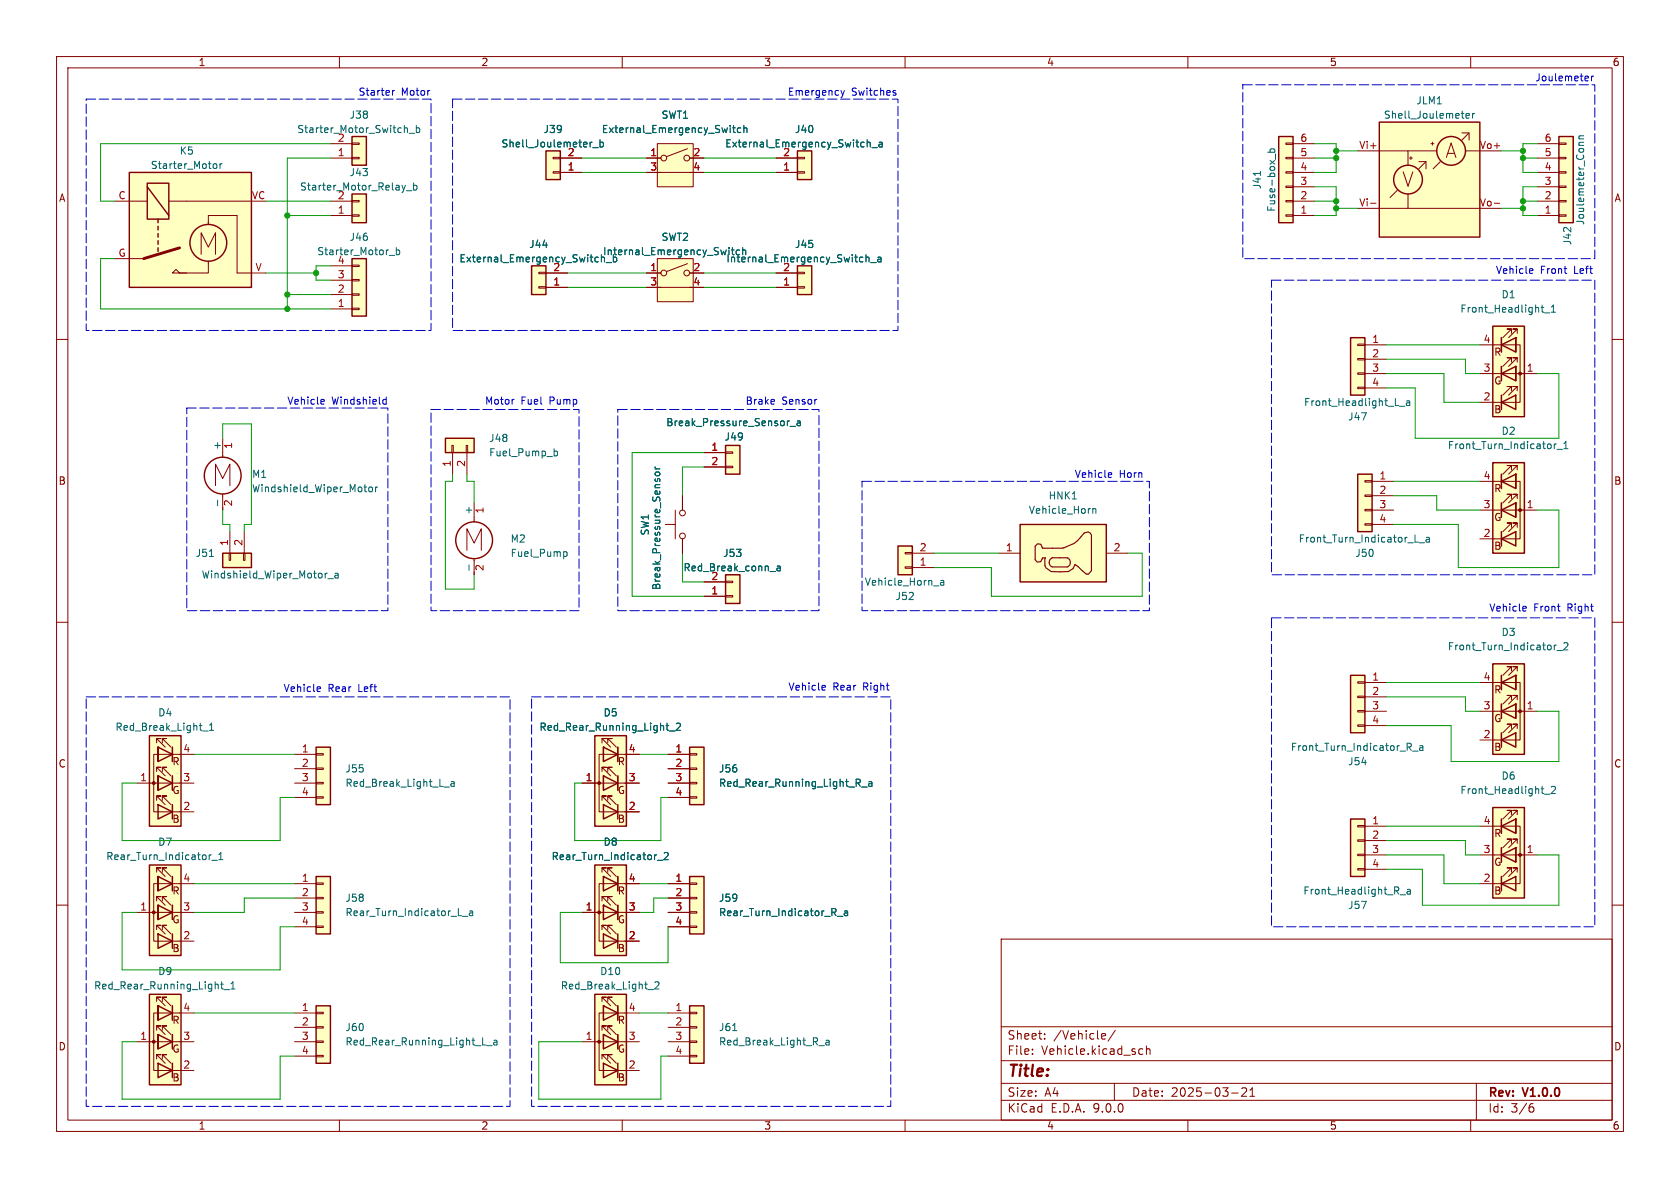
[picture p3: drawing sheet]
<svg xmlns="http://www.w3.org/2000/svg" width="297mm" height="210mm" viewBox="0 0 297 210" stroke-linecap="round" stroke-linejoin="round" font-family="sans-serif">
<g fill="none" stroke="#840000" stroke-width=".18">
<path d="M10 10h277v190h-277zM12 12h273v186h-273zM60 10v2M110 10v2M160 10v2M210 10v2M260 10v2M10 60h2M285 60h2M82.5 97.3v-3.8l1.3 2.5 1.3-2.5v3.8M83.8 88.9v3.4M83.8 98.8v2.8"/>
<path d="M10 110h2M285 110h2M10 160h2M177 166h108v32h-108zM285 160h2M60 198v2M110 198v2M160 198v2M177 194.5h108M177 191.5h108M177 187.5h108M177 181.5h108"/>
<path d="M182.5 186.3v.1M182.5 185.5v.1M184.7 183.6v.1M184.7 182.8v.1M195 182.7l.4 .1 .1 .3-.8 .1M195.4 183.6l-.4 .1M197 191.5v3M197.2 182.1l-1.3 2M201.4 186.3l.2 .1 .4-.1M202 185.5l-.4-.1-.2 .1M202.7 185.5l.2-.1 .3 .1 .1 .9M202.7 184.9v1.5"/>
<path d="M210 198v2M217.7 193.2h1.2M219.5 192.4l.6-.1 .2 .1 .1 .3-.9 1.1h.9M221 193.8h.8M221 192.7l.4-.4v1.5M260 198v2M261 191.5v6.5M270.6 195.7h.4l.2 .3-.1 .5-.5 .1M271 195.1l-.4 .1"/>
</g>
<circle cx="83.8" cy="95.5" r="3.3" fill="none" stroke="#840000" stroke-width=".25"/>
<path d="M82.9 99.8v1M99.7 97.6l.3-.1 .3 .3-.2 .5h-.4" fill="none" stroke="#006464" stroke-width=".18"/>
<path d="M141 47h2.5v5.1h-2.5z" fill="#ffffc2"/>
<path d="M141 47h2.5v5.1h-2.5z" fill="none" stroke="#840000" stroke-width=".25"/>
<path d="M137.2 50.8h3.8M137.2 48.3h3.8M141 50.7h1.2v.2h-1.2zM141 48.1h1.2v.3h-1.2z" fill="none" stroke="#840000" stroke-width=".18"/>
<path d="M153.1 45v1.3M153.1 45.6l.2-.1h.3v.8M153.9 46.4h1M155.2 45.5h.5l.1 .8M155.8 45.8h-.5l-.1 .2 .1 .3 .5-.1" fill="none" stroke="#006464" stroke-width=".18"/>
<path d="M116.2 45.7h6.4v7.6h-6.4z" fill="#ffffc2"/>
<g fill="none" stroke="#840000" stroke-width=".18">
<path d="M114.3 50.8h10.2M114.3 48.3h2.5M116.2 45.7h6.4v7.6h-6.4zM121.5 46.6l-3.6 1.4M121.9 48.3h2.6"/>
<circle cx="117.3" cy="48.3" r=".51"/>
<circle cx="121.4" cy="48.3" r=".51"/>
</g>
<path d="M129.3 44.2h.5M129.5 43.8v1M130.7 44.2h-.4l-.2 .6M131.3 44.3l.2-.1h.3v.8M131.3 43.8v1.2" fill="none" stroke="#006464" stroke-width=".18"/>
<path d="M116.2 25.4h6.4v7.6h-6.4z" fill="#ffffc2"/>
<g fill="none" stroke="#840000" stroke-width=".18">
<path d="M114.3 30.5h10.2M114.3 27.9h2.5M116.2 25.4h6.4v7.6h-6.4zM121.5 26.3l-3.6 1.4M121.9 27.9h2.6"/>
<circle cx="117.3" cy="27.9" r=".51"/>
<circle cx="121.4" cy="27.9" r=".51"/>
</g>
<path d="M129.5 22.6h.5M129.7 22.2v1.1l.3 .1M131 22.7l-.4-.1-.2 .2 .1 .6h.5M131.5 22.7l.2-.1 .3 .1v.7M131.5 22.2v1.2" fill="none" stroke="#006464" stroke-width=".18"/>
<path d="M96.5 26.7h2.6v5.1h-2.6z" fill="#ffffc2"/>
<path d="M96.5 26.7h2.6v5.1h-2.6z" fill="none" stroke="#840000" stroke-width=".25"/>
<path d="M97.8 30.4h1.3v.2h-1.3zM97.8 27.8h1.3v.3h-1.3zM99.1 30.5h3.8M99.1 27.9h3.8" fill="none" stroke="#840000" stroke-width=".18"/>
<path d="M104.8 26.1h1M106.1 24.7v1.3M106.1 25.2l.3-.1 .3 .3-.1 .5h-.5" fill="none" stroke="#006464" stroke-width=".18"/>
<path d="M141 26.7h2.5v5.1h-2.5z" fill="#ffffc2"/>
<path d="M141 26.7h2.5v5.1h-2.5z" fill="none" stroke="#840000" stroke-width=".25"/>
<path d="M137.2 30.5h3.8M137.2 27.9h3.8M141 30.4h1.2v.2h-1.2zM141 27.8h1.2v.3h-1.2z" fill="none" stroke="#840000" stroke-width=".18"/>
<path d="M153.3 24.7v1.3M153.3 25.3l.2-.2 .3 .1 .1 .8M154.2 26.1h.9M155.4 25.2h.5l.1 .8M156 25.4l-.5 .1-.1 .2 .1 .3 .5-.1" fill="none" stroke="#006464" stroke-width=".18"/>
<path d="M55.9 177.8h2.5v10.2h-2.5z" fill="#ffffc2"/>
<path d="M55.9 177.8h2.5v10.2h-2.5z" fill="none" stroke="#840000" stroke-width=".25"/>
<path d="M52.1 179.1h3.8M55.9 178.9h1.2v.3h-1.2zM52.1 181.6h3.8M52.1 184.2h3.8M52.1 186.7h3.8M55.9 181.5h1.2v.2h-1.2zM55.9 184h1.2v.3h-1.2zM55.9 186.6h1.2v.2h-1.2z" fill="none" stroke="#840000" stroke-width=".18"/>
<path d="M85.3 184.7h.6M86 184.9h1M87.3 183.9h.5l.1 .8M87.9 184.2h-.5l-.1 .2 .1 .3h.5" fill="none" stroke="#006464" stroke-width=".18"/>
<path d="M275.6 24.1h2.5v15.3h-2.5z" fill="#ffffc2"/>
<path d="M275.6 24.1h2.5v15.3h-2.5z" fill="none" stroke="#840000" stroke-width=".25"/>
<path d="M271.8 38.1h3.8M271.8 35.6h3.8M271.8 33h3.8M271.8 30.5h3.8M271.8 27.9h3.8M271.8 25.4h3.8M275.6 38h1.3v.2h-1.3zM275.6 35.4h1.3v.3h-1.3zM275.6 32.9h1.3v.2h-1.3zM275.6 30.4h1.3v.2h-1.3zM275.6 27.8h1.3v.3h-1.3zM275.6 25.3h1.3v.2h-1.3z" fill="none" stroke="#840000" stroke-width=".18"/>
<path d="M279.1 24.6h.9M280 24l-.8 .1-.1 .3 .2 .2M280 25.2h-.7l-.2 .3" fill="none" stroke="#006464" stroke-width=".18"/>
<path d="M238.8 59.7h2.5v10.2h-2.5z" fill="#ffffc2"/>
<path d="M238.8 59.7h2.5v10.2h-2.5z" fill="none" stroke="#840000" stroke-width=".25"/>
<path d="M240 60.8h1.3v.3h-1.3zM240 63.4h1.3v.2h-1.3zM240 65.9h1.3v.3h-1.3zM240 68.5h1.3v.2h-1.3zM241.3 61h3.8M241.3 63.5h3.8M241.3 66h3.8M241.3 68.6h3.8" fill="none" stroke="#840000" stroke-width=".18"/>
<path d="M247.4 71.8h1M248.7 70.9h.5v.8M249.2 71.2h-.4l-.2 .2 .2 .3 .4-.1" fill="none" stroke="#006464" stroke-width=".18"/>
<path d="M128.3 101.6h2.5v5.1h-2.5z" fill="#ffffc2"/>
<path d="M128.3 101.6h2.5v5.1h-2.5z" fill="none" stroke="#840000" stroke-width=".25"/>
<path d="M124.5 105.4h3.8M124.5 102.9h3.8M128.3 105.3h1.2v.2h-1.2zM128.3 102.7h1.2v.3h-1.2z" fill="none" stroke="#840000" stroke-width=".18"/>
<path d="M136.1 101h1M137.4 100.1h.5v.8M137.9 100.4h-.4l-.2 .2 .2 .3 .4-.1" fill="none" stroke="#006464" stroke-width=".18"/>
<path d="M128.3 78.7h2.5v5.1h-2.5z" fill="#ffffc2"/>
<path d="M128.3 78.7h2.5v5.1h-2.5z" fill="none" stroke="#840000" stroke-width=".25"/>
<g fill="none" stroke="#840000" stroke-width=".18">
<path d="M128.3 79.9h1.2v.2h-1.2zM117.6 92.7h1.8M119.4 90.2v5.1M120.6 87.6v2.6M120.6 95.3v2.5M124.5 80h3.8M124.5 82.6h3.8M128.3 82.4h1.2v.3h-1.2z"/>
<circle cx="120.7" cy="90.7" r=".51"/>
<circle cx="120.7" cy="94.7" r=".51"/>
</g>
<path d="M139.4 74.4h.2M139.7 75.4h.9M141 74.5h.4l.1 .8M141.5 74.7l-.4 .1-.2 .2 .2 .3 .4-.1M115.8 82.5l.3 .4M115.8 82.9h.9M115.9 83.6l.5-.2 .2 .2 .1 .3-.3 .2h-.3l-.3-.2z" fill="none" stroke="#006464" stroke-width=".18"/>
<path d="M26.4 130h5.6v16.1h-5.6z" fill="#ffffc2"/>
<path d="M26.4 130h5.6v16.1h-5.6zM27.9 132.1l2.6 1.3-2.6 1.2zM27.9 137.2l2.6 1.2-2.6 1.3zM30.5 132.1v2.5M30.5 137.2v2.5M27.9 142.2l2.6 1.3-2.6 1.3zM30.5 142.2v2.6" fill="none" stroke="#840000" stroke-width=".25"/>
<g fill="none" stroke="#840000" stroke-width=".18">
<path d="M24.1 138.4h10.2M27.7 131.3v-.7h.7h-.7l1.5 1.5M27.7 136.4v-.8h.7h-.7l1.5 1.6M27.9 132.1h.1M27.9 132.1v2.5zM27.9 137.2h.1M27.9 137.2v2.5zM28.7 131.3v-.7h.8h-.8l1.5 1.5M28.7 136.4v-.8h.8h-.8l1.5 1.6M30.5 132.1v2.5M30.5 137.2v2.5M34.3 133.4h-7.1v10.1h7.1"/>
<path d="M27.7 141.5v-.8h.7h-.7l1.5 1.5M28.7 141.5v-.8h.8h-.8l1.5 1.5"/>
</g>
<circle cx="27.2" cy="138.4" r=".25" fill="#840000" stroke="#840000" stroke-width=".18"/>
<path d="M35.8 129.2h1M37 129.1h.8M37 128.2l.4-.4v1.3" fill="none" stroke="#006464" stroke-width=".18"/>
<path d="M55.9 132.1h2.5v10.1h-2.5z" fill="#ffffc2"/>
<path d="M55.9 132.1h2.5v10.1h-2.5z" fill="none" stroke="#840000" stroke-width=".25"/>
<path d="M52.1 133.4h3.8M52.1 135.9h3.8M52.1 138.4h3.8M55.9 133.2h1.2v.3h-1.2zM55.9 135.8h1.2v.2h-1.2zM55.9 138.3h1.2v.3h-1.2zM52.1 141h3.8M55.9 140.8h1.2v.3h-1.2z" fill="none" stroke="#840000" stroke-width=".18"/>
<path d="M78.5 139.1h1M79.8 138.2h.4l.1 .8M80.3 138.5h-.4l-.2 .2 .2 .3 .4-.1" fill="none" stroke="#006464" stroke-width=".18"/>
<path d="M26.4 175.8h5.6v16h-5.6z" fill="#ffffc2"/>
<g fill="none" stroke="#840000" stroke-width=".25">
<path d="M26.4 175.8h5.6v16h-5.6zM27.9 177.8l2.6 1.3-2.6 1.2zM30.5 177.8v2.5M27.9 182.9l2.6 1.3-2.6 1.2zM27.9 188l2.6 1.2-2.6 1.3zM30.5 182.9v2.5M30.5 188v2.5"/>
<circle cx="39.4" cy="84.1" r="3.3"/>
</g>
<g fill="none" stroke="#840000" stroke-width=".18">
<path d="M39.4 77.5v3.3M38.1 85.9v-3.9l1.3 2.6 1.2-2.6v3.9M39.4 87.3v2.9M27.7 177v-.7h.7h-.7l1.5 1.5M27.9 177.8h.1M27.9 177.8v2.5zM28.7 177v-.7h.8h-.8l1.5 1.5M30.5 177.8v2.5M34.3 179.1h-7.1v10.1h7.1M24.1 184.2h10.2M27.7 182.1v-.7h.7h-.7l1.5 1.5M27.7 187.2v-.8h.7h-.7l1.5 1.6"/>
<path d="M27.9 182.9h.1M27.9 182.9v2.5zM28.7 182.1v-.7h.8h-.8l1.5 1.5M28.7 187.2v-.8h.8h-.8l1.5 1.6M30.5 182.9v2.5"/>
</g>
<circle cx="27.2" cy="184.1" r=".25" fill="#840000" stroke="#840000" stroke-width=".18"/>
<path d="M38.5 88.4v1M65.3 86.2l.3-.1 .2 .2v.4l-.2 .2h-.3l-.1-.2zM66.4 86.1v.8M66.8 86.1l-.4 .2M39 174h.5M39.2 174.6l.3 .2M39.6 174.9h1M40.8 174.8h.7M40.8 173.9l.4-.3v1.2" fill="none" stroke="#006464" stroke-width=".18"/>
<path d="M62.2 45.7h2.6v10.2h-2.6z" fill="#ffffc2"/>
<path d="M62.2 45.7h2.6v10.2h-2.6z" fill="none" stroke="#840000" stroke-width=".25"/>
<path d="M58.4 54.6h3.8M58.4 52.1h3.8M58.4 49.5h3.8M58.4 47h3.8M62.2 54.5h1.3v.2h-1.3zM62.2 51.9h1.3v.3h-1.3zM62.2 49.4h1.3v.3h-1.3zM62.2 46.9h1.3v.2h-1.3z" fill="none" stroke="#840000" stroke-width=".18"/>
<path d="M68.8 45.2h1M70.1 43.8v1.2M70.1 44.2h.3l.3 .2-.2 .6h-.4" fill="none" stroke="#006464" stroke-width=".18"/>
<path d="M105.2 130h5.5v16.1h-5.5z" fill="#ffffc2"/>
<path d="M105.2 130h5.5v16.1h-5.5zM106.7 132.1l2.5 1.3-2.5 1.2zM106.7 137.2l2.5 1.2-2.5 1.3zM109.2 132.1v2.5M109.2 137.2v2.5M106.7 142.2l2.5 1.3-2.5 1.3zM109.2 142.2v2.6" fill="none" stroke="#840000" stroke-width=".25"/>
<g fill="none" stroke="#840000" stroke-width=".18">
<path d="M102.9 138.4h10.1M106.4 131.3v-.7h.8h-.8l1.5 1.5M106.4 136.4v-.8h.8h-.8l1.5 1.6M106.7 132.1h.1M106.7 132.1v2.5zM106.7 137.2h.1M106.7 137.2v2.5zM107.4 131.3v-.7h.8h-.8l1.6 1.5M107.4 136.4v-.8h.8h-.8l1.6 1.6M109.2 132.1v2.5M109.2 137.2v2.5M113 133.4h-7.1v10.1h7.1"/>
<path d="M106.4 141.5v-.8h.8h-.8l1.5 1.5M107.4 141.5v-.8h.8h-.8l1.6 1.5"/>
</g>
<circle cx="105.9" cy="138.4" r=".25" fill="#840000" stroke="#840000" stroke-width=".18"/>
<path d="M117.7 128.3h.5M118.1 129.1h.1M118.4 129.2h.9M119.6 128l.4-.2 .3 .4-.8 .9h.8" fill="none" stroke="#006464" stroke-width=".18"/>
<path d="M105.2 152.9h5.5v16h-5.5z" fill="#ffffc2"/>
<path d="M105.2 152.9h5.5v16h-5.5zM106.7 154.9l2.5 1.3-2.5 1.3zM109.2 154.9v2.6M106.7 160l2.5 1.3-2.5 1.3zM106.7 165.1l2.5 1.3-2.5 1.2zM109.2 160v2.6M109.2 165.1v2.5" fill="none" stroke="#840000" stroke-width=".25"/>
<g fill="none" stroke="#840000" stroke-width=".18">
<path d="M106.4 154.2v-.8h.8h-.8l1.5 1.5M106.4 159.3v-.8h.8h-.8l1.5 1.5M106.7 154.9h.1M106.7 154.9v2.6zM107.4 154.2v-.8h.8h-.8l1.6 1.5M107.4 159.3v-.8h.8h-.8l1.6 1.5M109.2 154.9v2.6M113 156.2h-7.1v10.2h7.1M102.9 161.3h10.1M106.4 164.3v-.7h.8h-.8l1.5 1.5M106.7 160h.1M106.7 160v2.6z"/>
<path d="M107.4 164.3v-.7h.8h-.8l1.6 1.5M109.2 160v2.6"/>
</g>
<circle cx="105.9" cy="161.3" r=".25" fill="#840000" stroke="#840000" stroke-width=".18"/>
<path d="M116.2 152.1h1M117.4 150.8l.5-.1 .2 .4-.7 .9h.7" fill="none" stroke="#006464" stroke-width=".18"/>
<path d="M22.9 30.5h21.5v20.3h-21.5z" fill="#ffffc2"/>
<path d="M20.3 35.6h5.7M29.8 35.6h14.6M36.8 39.7v-1.6h5.1v10.2h5.1M20.3 45.7h5.1M35.6 45v-3.9l1.2 2.6 1.3-2.6v3.9M36.8 46.2v2.1h-5.1l-.6-.7-.6 .7h2.5" fill="none" stroke="#840000" stroke-width=".18"/>
<g fill="none" stroke="#840000" stroke-width=".25">
<path d="M22.9 30.5h21.5v20.3h-21.5zM26 32.4h3.8v6.3h-3.8zM26 33l3.8 5.1M27.9 38.7v.7M27.9 40v.6M27.9 41.3v.6M27.9 42.5v.7M27.9 43.8v.7"/>
<circle cx="36.8" cy="42.9" r="3.3"/>
</g>
<path d="M31.7 43.8l-6.3 1.9" fill="none" stroke="#840000" stroke-width=".51"/>
<path d="M37.9 28.9l.3 .1 .1 .2v.5l-.4 .1M38.9 28.9v.9M39.2 28.9l-.3 .3" fill="none" stroke="#006464" stroke-width=".18"/>
<path d="M240 83.8h2.6v10.2h-2.6z" fill="#ffffc2"/>
<path d="M240 83.8h2.6v10.2h-2.6z" fill="none" stroke="#840000" stroke-width=".25"/>
<path d="M241.3 85h1.3v.2h-1.3zM241.3 87.5h1.3v.3h-1.3zM241.3 90h1.3v.3h-1.3zM241.3 92.6h1.3v.2h-1.3zM242.6 85.1h3.8M242.6 87.6h3.8M242.6 90.2h3.8M242.6 92.7h3.8" fill="none" stroke="#840000" stroke-width=".18"/>
<path d="M250.2 95.8h.6M250.9 96h1M252.2 95h.4l.1 .8M252.7 95.3h-.4l-.2 .2 .2 .3h.4" fill="none" stroke="#006464" stroke-width=".18"/>
<path d="M121.9 132.1h2.6v10.1h-2.6z" fill="#ffffc2"/>
<path d="M121.9 132.1h2.6v10.1h-2.6z" fill="none" stroke="#840000" stroke-width=".25"/>
<path d="M118.1 133.4h3.8M118.1 135.9h3.8M118.1 138.4h3.8M121.9 133.2h1.3v.3h-1.3zM121.9 135.8h1.3v.2h-1.3zM121.9 138.3h1.3v.3h-1.3zM118.1 141h3.8M121.9 140.8h1.3v.3h-1.3z" fill="none" stroke="#840000" stroke-width=".18"/>
<path d="M152.3 139.1h1M153.6 138.2h.5v.8M154.1 138.5h-.4l-.2 .2 .2 .3 .4-.1" fill="none" stroke="#006464" stroke-width=".18"/>
<path d="M121.9 177.8h2.6v10.2h-2.6z" fill="#ffffc2"/>
<path d="M121.9 177.8h2.6v10.2h-2.6z" fill="none" stroke="#840000" stroke-width=".25"/>
<path d="M118.1 179.1h3.8M121.9 178.9h1.3v.3h-1.3zM118.1 181.6h3.8M118.1 184.2h3.8M118.1 186.7h3.8M121.9 181.5h1.3v.2h-1.3zM121.9 184h1.3v.3h-1.3zM121.9 186.6h1.3v.2h-1.3z" fill="none" stroke="#840000" stroke-width=".18"/>
<path d="M129.5 182.2h.8M144.8 184.9h.9M146 183.9h.5l.1 .8M146.6 184.2h-.4l-.2 .2 .2 .3h.4" fill="none" stroke="#006464" stroke-width=".18"/>
<path d="M121.9 154.9h2.6v10.2h-2.6z" fill="#ffffc2"/>
<path d="M121.9 154.9h2.6v10.2h-2.6z" fill="none" stroke="#840000" stroke-width=".25"/>
<path d="M118.1 156.2h3.8M118.1 158.8h3.8M121.9 156.1h1.3v.2h-1.3zM121.9 158.6h1.3v.3h-1.3zM118.1 161.3h3.8M118.1 163.8h3.8M121.9 161.2h1.3v.2h-1.3zM121.9 163.7h1.3v.3h-1.3z" fill="none" stroke="#840000" stroke-width=".18"/>
<path d="M148 162h1M149.3 161.1h.5v.8M149.8 161.3l-.4 .1-.2 .2 .2 .3 .4-.1" fill="none" stroke="#006464" stroke-width=".18"/>
<path d="M263.9 81.8h5.6v16h-5.6z" fill="#ffffc2"/>
<path d="M263.9 81.8h5.6v16h-5.6zM265.4 85.1l2.6-1.3v2.6zM265.4 90.2l2.6-1.3v2.5zM265.4 95.3l2.6-1.3v2.5zM265.4 83.8v2.6M265.4 88.9v2.5M265.4 94v2.5" fill="none" stroke="#840000" stroke-width=".25"/>
<g fill="none" stroke="#840000" stroke-width=".18">
<path d="M261.6 85.1h7.1v10.2h-7.1M261.6 90.2h10.2M265.4 83.8v2.6M265.4 88.9v2.5M267.2 83.1v-.8h-.8h.8l-1.5 1.5M267.2 88.1v-.7h-.8h.8l-1.5 1.5M267.2 93.2v-.7h-.8h.8l-1.5 1.5M268 83.8h.1M268 83.8v2.6zM268 88.9h.1M268 88.9v2.5zM268.2 83.1v-.8h-.7h.7l-1.5 1.5"/>
<path d="M268.2 88.1v-.7h-.7h.7l-1.5 1.5M268.2 93.2v-.7h-.7h.7l-1.5 1.5"/>
</g>
<circle cx="268.7" cy="90.2" r=".25" fill="#840000" stroke="#840000" stroke-width=".18"/>
<path d="M274.8 78.5v.8M275.1 78.5l-.3 .2M275.3 79.4h.9M276.5 79.3h.7M276.5 78.4l.3-.4v1.3" fill="none" stroke="#006464" stroke-width=".18"/>
<path d="M105.2 175.8h5.5v16h-5.5z" fill="#ffffc2"/>
<path d="M105.2 175.8h5.5v16h-5.5zM106.7 177.8l2.5 1.3-2.5 1.2zM109.2 177.8v2.5M106.7 182.9l2.5 1.3-2.5 1.2zM106.7 188l2.5 1.2-2.5 1.3zM109.2 182.9v2.5M109.2 188v2.5" fill="none" stroke="#840000" stroke-width=".25"/>
<g fill="none" stroke="#840000" stroke-width=".18">
<path d="M106.4 177v-.7h.8h-.8l1.5 1.5M106.7 177.8h.1M106.7 177.8v2.5zM107.4 177v-.7h.8h-.8l1.6 1.5M109.2 177.8v2.5M113 179.1h-7.1v10.1h7.1M102.9 184.2h10.1M106.4 182.1v-.7h.8h-.8l1.5 1.5M106.4 187.2v-.8h.8h-.8l1.5 1.6M106.7 182.9h.1M106.7 182.9v2.5zM107.4 182.1v-.7h.8h-.8l1.6 1.5"/>
<path d="M107.4 187.2v-.8h.8h-.8l1.6 1.6M109.2 182.9v2.5"/>
</g>
<circle cx="105.9" cy="184.1" r=".25" fill="#840000" stroke="#840000" stroke-width=".18"/>
<path d="M114.6 174.9h.9M115.8 173.7l.5-.1 .2 .3-.8 .9h.8" fill="none" stroke="#006464" stroke-width=".18"/>
<path d="M263.9 57.7h5.6v16h-5.6z" fill="#ffffc2"/>
<path d="M263.9 57.7h5.6v16h-5.6zM265.4 59.7v2.5M265.4 61l2.6-1.3v2.5zM265.4 66l2.6-1.2v2.5zM265.4 71.1l2.6-1.2v2.5zM265.4 64.8v2.5M265.4 69.9v2.5" fill="none" stroke="#840000" stroke-width=".25"/>
<g fill="none" stroke="#840000" stroke-width=".18">
<path d="M265.4 59.7v2.5M267.2 58.9v-.7h-.8h.8l-1.5 1.5M268 59.7h.1M268 59.7v2.5zM268.2 58.9v-.7h-.7h.7l-1.5 1.5M261.6 61h7.1v10.1h-7.1M261.6 66h10.2M265.4 64.8v2.5M267.2 64v-.8h-.8h.8l-1.5 1.6M267.2 69.1v-.8h-.8h.8l-1.5 1.6M268 64.8h.1M268 64.8v2.5z"/>
<path d="M268.2 64v-.8h-.7h.7l-1.5 1.6M268.2 69.1v-.8h-.7h.7l-1.5 1.6"/>
</g>
<circle cx="268.7" cy="66" r=".25" fill="#840000" stroke="#840000" stroke-width=".18"/>
<path d="M272.4 54.3h.5M272.8 55.2h.1M273 55.3h1M274.3 55.2h.7M274.3 54.3l.3-.4v1.3" fill="none" stroke="#006464" stroke-width=".18"/>
<path d="M78.7 77.5h5.1v2.5h-5.1z" fill="#ffffc2"/>
<path d="M78.7 77.5h5.1v2.5h-5.1z" fill="none" stroke="#840000" stroke-width=".25"/>
<path d="M79.9 78.7h.2v1.3h-.2zM82.4 78.7h.3v1.3h-.3zM80 80v3.8M82.5 80v3.8" fill="none" stroke="#840000" stroke-width=".18"/>
<path d="M98 79.3v1.3M98 79.8l.3-.1 .3 .3-.2 .5h-.4" fill="none" stroke="#006464" stroke-width=".18"/>
<path d="M62.2 24.1h2.6v5.1h-2.6z" fill="#ffffc2"/>
<path d="M62.2 24.1h2.6v5.1h-2.6z" fill="none" stroke="#840000" stroke-width=".25"/>
<path d="M58.4 27.9h3.8M58.4 25.4h3.8M62.2 27.8h1.3v.3h-1.3zM62.2 25.3h1.3v.2h-1.3z" fill="none" stroke="#840000" stroke-width=".18"/>
<path d="M72 22.7v.7M72.3 23.6h1M73.6 22.2v1.2M73.6 22.7l.4-.1 .2 .2-.1 .6h-.5" fill="none" stroke="#006464" stroke-width=".18"/>
<path d="M39.4 97.8h5v2.5h-5z" fill="#ffffc2"/>
<path d="M39.4 97.8h5v2.5h-5z" fill="none" stroke="#840000" stroke-width=".25"/>
<path d="M40.5 97.8h.3v1.3h-.3zM40.6 94v3.8M43.1 97.8h.2v1.3h-.2zM43.2 94v3.8" fill="none" stroke="#840000" stroke-width=".18"/>
<path d="M37 98.4h.7M57.7 101.3h.1M58 102.3h.9M59.2 101.4h.5l.1 .8M59.8 101.6l-.4 .1-.2 .2 .2 .3 .4-.1" fill="none" stroke="#006464" stroke-width=".18"/>
<path d="M55.9 154.9h2.5v10.2h-2.5z" fill="#ffffc2"/>
<path d="M55.9 154.9h2.5v10.2h-2.5z" fill="none" stroke="#840000" stroke-width=".25"/>
<path d="M52.1 156.2h3.8M52.1 158.8h3.8M55.9 156.1h1.2v.2h-1.2zM55.9 158.6h1.2v.3h-1.2zM52.1 161.3h3.8M52.1 163.8h3.8M55.9 161.2h1.2v.2h-1.2zM55.9 163.7h1.2v.3h-1.2z" fill="none" stroke="#840000" stroke-width=".18"/>
<path d="M81.8 162h.9M83 161.1h.5l.1 .8M83.6 161.3l-.5 .1-.1 .2 .1 .3 .5-.1" fill="none" stroke="#006464" stroke-width=".18"/>
<path d="M26.4 152.9h5.6v16h-5.6z" fill="#ffffc2"/>
<path d="M26.4 152.9h5.6v16h-5.6zM27.9 154.9l2.6 1.3-2.6 1.3zM30.5 154.9v2.6M27.9 160l2.6 1.3-2.6 1.3zM27.9 165.1l2.6 1.3-2.6 1.2zM30.5 160v2.6M30.5 165.1v2.5" fill="none" stroke="#840000" stroke-width=".25"/>
<g fill="none" stroke="#840000" stroke-width=".18">
<path d="M27.7 154.2v-.8h.7h-.7l1.5 1.5M27.7 159.3v-.8h.7h-.7l1.5 1.5M27.9 154.9h.1M27.9 154.9v2.6zM28.7 154.2v-.8h.8h-.8l1.5 1.5M28.7 159.3v-.8h.8h-.8l1.5 1.5M30.5 154.9v2.6M34.3 156.2h-7.1v10.2h7.1M24.1 161.3h10.2M27.7 164.3v-.7h.7h-.7l1.5 1.5M27.9 160h.1M27.9 160v2.6z"/>
<path d="M28.7 164.3v-.7h.8h-.8l1.5 1.5M30.5 160v2.6"/>
</g>
<circle cx="27.2" cy="161.3" r=".25" fill="#840000" stroke="#840000" stroke-width=".18"/>
<path d="M37.3 151.1l-.2 .1M37.5 152.1h.9M38.7 152h.7M38.7 151.1l.3-.4v1.3" fill="none" stroke="#006464" stroke-width=".18"/>
<path d="M62.2 34.3h2.6v5.1h-2.6z" fill="#ffffc2"/>
<path d="M62.2 34.3h2.6v5.1h-2.6z" fill="none" stroke="#840000" stroke-width=".25"/>
<path d="M58.4 38.1h3.8M58.4 35.6h3.8M62.2 38h1.3v.2h-1.3zM62.2 35.4h1.3v.3h-1.3z" fill="none" stroke="#840000" stroke-width=".18"/>
<path d="M71.8 33.7h1M73.1 32.3v1.3M73.1 32.8h.4l.2 .2-.1 .5h-.5" fill="none" stroke="#006464" stroke-width=".18"/>
<path d="M180.3 92.7h15.3v10.2h-15.3z" fill="#ffffc2"/>
<path d="M183.4 96.1l.6 .1 .4 .7h3.4a5.8 5.8 0 0 0 3.9-2.7l.7-.2 .3 .2 .3 .4v6.3l-.5 .5-.5 .1-1.9-1.7-.4 .7-.8 .5h-3.1l-.9-.6a1.87 1.87 0 0 1-.1-1.8h-.5l-.3 .7-.6 .1-.4-.5v-2.3zM185.6 99l.4-.4h2.7a.87 .87 0 0 1 .5 .8 .87 .87 0 0 1-.5 .8h-2.7a.87 .87 0 0 1-.4-1.2z" fill="none" stroke="#840000" stroke-width=".2"/>
<path d="M180.3 92.7h15.3v10.2h-15.3z" fill="none" stroke="#840000" stroke-width=".25"/>
<path d="M176.5 97.8h3.8M195.6 97.8h3.8" fill="none" stroke="#840000" stroke-width=".18"/>
<path d="M189.6 88.2h.7M193.2 89.9v.8M193.2 90l.2-.1 .3 .1v.7" fill="none" stroke="#006464" stroke-width=".18"/>
<path d="M94 47h2.5v5.1h-2.5z" fill="#ffffc2"/>
<path d="M94 47h2.5v5.1h-2.5z" fill="none" stroke="#840000" stroke-width=".25"/>
<path d="M95.2 50.7h1.3v.2h-1.3zM95.2 48.1h1.3v.3h-1.3zM96.5 50.8h3.8M96.5 48.3h3.8" fill="none" stroke="#840000" stroke-width=".18"/>
<path d="M107.2 46.4h.9" fill="none" stroke="#006464" stroke-width=".18"/>
<path d="M158.7 96.5h2.6v5.1h-2.6z" fill="#ffffc2"/>
<path d="M158.7 96.5h2.6v5.1h-2.6z" fill="none" stroke="#840000" stroke-width=".25"/>
<path d="M160 97.7h1.3v.2h-1.3zM161.3 97.8h3.8M160 100.2h1.3v.3h-1.3zM161.3 100.3h3.8" fill="none" stroke="#840000" stroke-width=".18"/>
<path d="M165 103.6h1M166.3 102.7h.5l.1 .7M166.9 102.9l-.5 .1-.2 .1 .2 .3h.5" fill="none" stroke="#006464" stroke-width=".18"/>
<path d="M243.8 21.6h17.8v20.3h-17.8z" fill="#ffffc2"/>
<g fill="none" stroke="#840000" stroke-width=".18">
<path d="M240 26.7h8.9v2.5M247 33.7l-1.3 1.2M248.9 34.3v2.5h-8.9M248.9 26.7h5.1M248.9 36.8h16.5M249.2 27.9h.5M249.4 27.7v.5M250.8 28.6h1.3v1.2M252.1 28.6l-1.3 1.2M253 25.4h.5M253.2 25.1v.6M254.6 28.6l-1.2 1.2"/>
<path d="M258.4 23.5h1.3v1.3M259.1 26.7h6.3M259.7 23.5l-1.3 1.3"/>
</g>
<g fill="none" stroke="#840000" stroke-width=".25">
<path d="M243.8 21.6h17.8v20.3h-17.8z"/>
<circle cx="248.9" cy="31.7" r="2.54"/>
<circle cx="256.5" cy="26.7" r="2.54"/>
</g>
<path d="M242.3 35.9h1M264.2 35.9h.9" fill="none" stroke="#a90000" stroke-width=".18"/>
<path d="M259.2 20.5l.6-.1-.1-.3h-.3l-.2 .1v.6h.5M260.3 20.1v.8M260.7 20.1l-.4 .2" fill="none" stroke="#006464" stroke-width=".18"/>
<path d="M226.1 24.1h2.5v15.3h-2.5z" fill="#ffffc2"/>
<path d="M226.1 24.1h2.5v15.3h-2.5z" fill="none" stroke="#840000" stroke-width=".25"/>
<path d="M227.3 38h1.3v.2h-1.3zM227.3 35.4h1.3v.3h-1.3zM227.3 32.9h1.3v.2h-1.3zM227.3 30.4h1.3v.2h-1.3zM227.3 27.8h1.3v.3h-1.3zM227.3 25.3h1.3v.2h-1.3zM228.6 38.1h3.8M228.6 35.6h3.8M228.6 33h3.8M228.6 30.5h3.8M228.6 27.9h3.8M228.6 25.4h3.8" fill="none" stroke="#840000" stroke-width=".18"/>
<path d="M222.8 30.3v.7M224.1 26.9h1.3M224.6 26.9l-.1-.4 .3-.2 .5 .1v.5M225.5 27.2v1" fill="none" stroke="#006464" stroke-width=".18"/>
<path d="M263.9 117.3h5.6v16.1h-5.6z" fill="#ffffc2"/>
<path d="M263.9 117.3h5.6v16.1h-5.6zM265.4 119.4v2.5M265.4 120.7l2.6-1.3v2.5zM265.4 125.7l2.6-1.2v2.5zM265.4 130.8l2.6-1.3v2.6zM265.4 124.5v2.5M265.4 129.5v2.6" fill="none" stroke="#840000" stroke-width=".25"/>
<g fill="none" stroke="#840000" stroke-width=".18">
<path d="M265.4 119.4v2.5M267.2 118.6v-.7h-.8h.8l-1.5 1.5M268 119.4h.1M268 119.4v2.5zM268.2 118.6v-.7h-.7h.7l-1.5 1.5M261.6 120.7h7.1v10.1h-7.1M261.6 125.7h10.2M265.4 124.5v2.5M267.2 123.7v-.8h-.8h.8l-1.5 1.6M267.2 128.8v-.8h-.8h.8l-1.5 1.5M268 124.5h.1M268 124.5v2.5z"/>
<path d="M268.2 123.7v-.8h-.7h.7l-1.5 1.6M268.2 128.8v-.8h-.7h.7l-1.5 1.5"/>
</g>
<circle cx="268.7" cy="125.7" r=".25" fill="#840000" stroke="#840000" stroke-width=".18"/>
<path d="M275.1 114l-.3 .2M275.3 115h.9M276.5 113.7l.5-.1 .2 .4-.8 .9h.8" fill="none" stroke="#006464" stroke-width=".18"/>
<path d="M263.9 142.7h5.6v16.1h-5.6z" fill="#ffffc2"/>
<path d="M263.9 142.7h5.6v16.1h-5.6zM265.4 146.1l2.6-1.3v2.5zM265.4 151.1l2.6-1.2v2.5zM265.4 156.2l2.6-1.3v2.6zM265.4 144.8v2.5M265.4 149.9v2.5M265.4 154.9v2.6" fill="none" stroke="#840000" stroke-width=".25"/>
<g fill="none" stroke="#840000" stroke-width=".18">
<path d="M261.6 146.1h7.1v10.1h-7.1M261.6 151.1h10.2M265.4 144.8v2.5M265.4 149.9v2.5M267.2 144v-.7h-.8h.8l-1.5 1.5M267.2 149.1v-.8h-.8h.8l-1.5 1.6M267.2 154.2v-.8h-.8h.8l-1.5 1.5M268 144.8h.1M268 144.8v2.5zM268 149.9h.1M268 149.9v2.5zM268.2 144v-.7h-.7h.7l-1.5 1.5"/>
<path d="M268.2 149.1v-.8h-.7h.7l-1.5 1.6M268.2 154.2v-.8h-.7h.7l-1.5 1.5"/>
</g>
<circle cx="268.7" cy="151.1" r=".25" fill="#840000" stroke="#840000" stroke-width=".18"/>
<path d="M274.3 139.1l.4-.1 .3 .4-.8 .9h.8M273 140.4h1" fill="none" stroke="#006464" stroke-width=".18"/>
<path d="M238.8 119.4h2.5v10.1h-2.5z" fill="#ffffc2"/>
<path d="M238.8 119.4h2.5v10.1h-2.5z" fill="none" stroke="#840000" stroke-width=".25"/>
<path d="M240 120.5h1.3v.3h-1.3zM240 123.1h1.3v.2h-1.3zM240 125.6h1.3v.3h-1.3zM240 128.1h1.3v.3h-1.3zM241.3 120.7h3.8M241.3 123.2h3.8M241.3 125.7h3.8M241.3 128.3h3.8" fill="none" stroke="#840000" stroke-width=".18"/>
<path d="M249.1 132.1l.4 .6M249.4 131.5l.1 .1-.1 .4M249.7 132.8h1M251 131.9h.5l.1 .8M251.6 132.1l-.5 .1-.2 .2 .2 .3 .5-.1" fill="none" stroke="#006464" stroke-width=".18"/>
<path d="M238.8 144.8h2.5v10.1h-2.5z" fill="#ffffc2"/>
<path d="M238.8 144.8h2.5v10.1h-2.5z" fill="none" stroke="#840000" stroke-width=".25"/>
<g fill="none" stroke="#840000" stroke-width=".18">
<path d="M99.1 27.9h3.8M99.1 30.5h3.8M114.3 27.9h2.5M114.3 30.5h2.5M121.9 27.9h2.6M121.9 30.5h2.6M137.2 27.9h3.8M137.2 30.5h3.8M96.5 50.8h3.8M96.5 48.3h3.8M114.3 50.8h2.5M114.3 48.3h2.5"/>
<path d="M121.9 50.8h2.6M121.9 48.3h2.6M137.2 50.8h3.8M137.2 48.3h3.8M120.6 87.6v2.6M120.6 95.3v2.5M124.5 80h3.8M124.5 82.6h3.8M124.5 105.4h3.8M124.5 102.9h3.8M102.9 138.4h2.5M110.5 133.4h2.5"/>
<path d="M110.5 138.4h2.5M118.1 133.4h3.8M118.1 138.4h3.8M118.1 135.9h3.8M110.5 143.5h2.5M110.5 156.2h2.5M118.1 156.2h3.8M118.1 141h3.8M118.1 158.8h3.8M240 145.9h1.3v.3h-1.3zM240 148.5h1.3v.2h-1.3zM240 151h1.3v.3h-1.3z"/>
<path d="M240 153.5h1.3v.3h-1.3zM241.3 146.1h3.8M241.3 148.6h3.8M241.3 151.1h3.8M241.3 153.7h3.8M102.9 161.3h2.5M110.5 161.3h2.5M110.5 166.4h2.5M118.1 161.3h3.8M118.1 163.8h3.8"/>
</g>
<g fill="none" stroke="#006464" stroke-width=".18">
<path d="M104.8 26.1h1M106.1 24.7v1.3M106.1 25.2l.3-.1 .3 .3-.1 .5h-.5M129.5 22.6h.5M129.7 22.2v1.1l.3 .1M131 22.7l-.4-.1-.2 .2 .1 .6h.5M131.5 22.7l.2-.1 .3 .1v.7M131.5 22.2v1.2M153.3 25.3l.2-.2 .3 .1 .1 .8M153.3 24.7v1.3M154.2 26.1h.9M155.4 25.2h.5l.1 .8"/>
<path d="M156 25.4l-.5 .1-.1 .2 .1 .3 .5-.1M107.2 46.4h.9M129.3 44.2h.5M129.5 43.8v1M130.7 44.2h-.4l-.2 .6M131.3 44.3l.2-.1h.3v.8M131.3 43.8v1.2M153.1 45v1.3M153.1 45.6l.2-.1h.3v.8M153.9 46.4h1M155.2 45.5h.5l.1 .8M155.8 45.8h-.5l-.1 .2 .1 .3 .5-.1"/>
<path d="M139.4 74.4h.2M139.7 75.4h.9M141 74.5h.4l.1 .8M141.5 74.7l-.4 .1-.2 .2 .2 .3 .4-.1M115.8 82.5l.3 .4M115.8 82.9h.9M115.9 83.6l.5-.2 .2 .2 .1 .3-.3 .2h-.3l-.3-.2zM136.1 101h1M137.4 100.1h.5v.8M137.9 100.4h-.4l-.2 .2 .2 .3 .4-.1M117.7 128.3h.5M118.1 129.1h.1"/>
<path d="M118.4 129.2h.9M119.6 128l.4-.2 .3 .4-.8 .9h.8M152.3 139.1h1M153.6 138.2h.5v.8M154.1 138.5h-.4l-.2 .2 .2 .3 .4-.1M116.2 152.1h1M117.4 150.8l.5-.1 .2 .4-.7 .9h.7M247.5 158.2h1M248.8 157.3h.5v.8M249.3 157.5l-.4 .1-.2 .2 .2 .3 .4-.1M148 162h1M149.3 161.1h.5v.8"/>
<path d="M149.8 161.3l-.4 .1-.2 .2 .2 .3 .4-.1"/>
</g>
<g fill="none" stroke="#009600" stroke-width=".18">
<path d="M47 35.6h11.4M50.8 38.1h7.6M58.4 27.9h-7.6v26.7M58.4 25.4h-40.6v10.2h2.5M102.9 27.9h11.4M102.9 30.5h11.4M124.5 27.9h12.7M124.5 30.5h12.7M232.4 27.9h3.8M232.4 25.4h3.8v5.1h-3.8M232.4 35.6h3.8M232.4 33h3.8v5.1h-3.8"/>
<path d="M236.2 36.8h3.8M236.2 26.7h3.8M265.4 36.8h3.8M265.4 26.7h3.8M269.2 27.9h2.6M269.2 35.6h2.6M271.8 25.4h-2.6v5.1h2.6M271.8 33h-2.6v5.1h2.6M20.3 45.7h-2.5v8.9h40.6M47 48.3h8.9M50.8 52.1h7.6M58.4 47h-2.5v2.5h2.5"/>
<path d="M100.3 48.3h14M100.3 50.8h14M124.5 48.3h12.7M124.5 50.8h12.7M39.4 77.5v-2.6h5v17.8h-1.2v1.3M245.1 61h16.5M245.1 63.5h14v2.5h2.5M245.1 66h10.2v5.1h6.3M271.8 66h3.8v11.5h-25.4v-8.9h-5.1M39.4 90.2v2.5h1.2v1.3M80 83.8v1.3h-1.3v19h5.1v-2.5M82.5 83.8v1.3h1.3v3.8"/>
<path d="M120.6 97.8v5.1h3.9M124.5 80h-12.7v25.4h12.7M124.5 82.6h-3.9v5M165.1 97.8h11.4M199.4 97.8h2.5v7.6h-26.6v-5.1h-10.2M246.4 85.1h15.2M246.4 87.6h7.6v2.6h7.6M271.8 90.2h3.8v10.1h-17.8v-7.6h-11.4M24.1 138.4h-2.5v10.2h27.9v-7.6h2.6M34.3 133.4h17.8M102.9 138.4h-1.3v10.2h15.2v-7.6h1.3M113 133.4h5.1"/>
<path d="M245.1 123.2h14v2.5h2.5M245.1 120.7h16.5M271.8 125.7h3.8v8.9h-19.1v-6.3h-11.4M34.3 156.2h17.8M52.1 158.8h-8.9v2.5h-8.9M113 156.2h5.1M118.1 158.8h-2.5v2.5h-2.6M245.1 148.6h14v2.5h2.5M245.1 151.1h10.2v5.1h6.3M245.1 146.1h16.5M271.8 151.1h3.8v8.9h-24.1v-6.3h-6.4M24.1 161.3h-2.5v10.2h27.9v-7.7h2.6"/>
<path d="M34.3 179.1h17.8M102.9 161.3h-3.8v8.9h19v-6.4M113 179.1h5.1M24.1 184.2h-2.5v10.1h27.9v-7.6h2.6M102.9 184.2h-7.7v10.1h21.6v-7.6h1.3"/>
</g>
<g fill="none" stroke="#0000c2" stroke-width=".18">
<path d="M69.4 16v.8M69.7 16l-.3 .2M148.7 16l.3 .8M149 16.8l-.3 .5M149.3 16l-.3 .8M158 16l.3 .1M158 16.4l.3 .1 .1 .2-.2 .1h-.2M280.6 13.5l.2 .3-.6 .1M280.8 14.2l-.2 .1M281.4 13.5v.8M281.7 13.5l-.3 .2M270.6 47.5h.3l.1 .3-.6 .1"/>
<path d="M270.9 48.3h-.3M56.9 70.6l.4 .1v.2l-.6 .1M57.3 71.4h-.4M67.8 70.7h.5M67.8 71.4h.5M68.3 70.2v1.2M90.8 70.6h.1M136.8 70.7l.1 .2-.6 .1M196.1 83.6h.4v.3l-.6 .1M196.5 84.3l-.4 .1M269.4 107.2h.4v.3l-.6 .1M269.8 108h-.4"/>
<path d="M56.2 121.4l.4 .1 .1 .2-.6 .1M56.6 122.2h-.4M145.5 121.1l.4 .1v.3l-.6 .1M145.9 121.9l-.4 .1"/>
</g>
<path d="M15.2 17.5h61v40.9h-61zM80 17.5h78.7v40.9h-78.7zM219.7 15h62.2v30.7h-62.2zM224.8 49.5h57.1v52.1h-57.1zM33 72.1h35.6v35.9h-35.6zM76.2 72.4h26.2v35.6h-26.2zM109.2 72.4h35.6v35.6h-35.6zM152.4 85.1h50.8v22.9h-50.8zM224.8 109.2h57.1v54.6h-57.1zM15.2 123.2h75v72.4h-75zM94 123.2h63.5v72.4h-63.5z" fill="none" stroke="#0000c2" stroke-width=".18" stroke-dasharray="1.7 .6"/>
<g fill="#009600" stroke="#009600" stroke-width=".18">
<circle cx="50.8" cy="52.1" r=".46"/>
<circle cx="50.8" cy="38.1" r=".46"/>
<circle cx="50.8" cy="54.6" r=".46"/>
<circle cx="55.9" cy="48.3" r=".46"/>
<circle cx="236.2" cy="35.6" r=".46"/>
<circle cx="236.2" cy="36.8" r=".46"/>
<circle cx="236.2" cy="26.7" r=".46"/>
<circle cx="269.2" cy="26.7" r=".46"/>
<circle cx="269.2" cy="27.9" r=".46"/>
<circle cx="269.2" cy="36.8" r=".46"/>
<circle cx="236.2" cy="27.9" r=".46"/>
<circle cx="269.2" cy="35.6" r=".46"/>
</g>
<g font-size="3.5" fill="#840000">
<text x="255.5" y="28.2">A</text>
<text x="247.9" y="33.2">V</text>
</g>
<text font-size="2.8" fill="#840000" x="178" y="190.9">Title:</text>
<g font-size="2.1" fill="#840000">
<text x="178" y="184">Sheet:</text>
<text x="186.2" y="184">/Vehicle/</text>
<text x="178" y="186.7">File:</text>
<text x="184.1" y="186.7">Vehicle.kicad_sch</text>
<text x="178" y="196.9">KiCad</text>
<text x="178" y="194.1">Size:</text>
<text x="184.7" y="194.1">A4</text>
<text x="185.7" y="196.9">E.D.A.</text>
<text x="193.3" y="196.9">9.0.0</text>
<text x="200" y="194.1">Date:</text>
<text x="207" y="194.1">2025-03-21</text>
<text x="263" y="194.3">Rev:</text>
<text x="263" y="196.9">Id:</text>
<text x="267.1" y="196.9">3/6</text>
<text x="269.4" y="194.3">V1.0.0</text>
</g>
<g font-size="1.8" fill="#840000">
<text x="35" y="11.9">1</text>
<text x="85" y="11.9">2</text>
<text x="135" y="11.9">3</text>
<text x="185" y="11.9">4</text>
<text x="235" y="11.9">5</text>
<text x="285" y="11.9">6</text>
<text x="10.3" y="35.9">A</text>
<text x="285.3" y="35.9">A</text>
<text x="264.1" y="63.1">R</text>
<text x="264.1" y="68.2">G</text>
<text x="264.1" y="73.3">B</text>
<text x="10.3" y="85.9">B</text>
<text x="264.1" y="87.2">R</text>
<text x="285.3" y="85.9">B</text>
<text x="264.1" y="92.3">G</text>
<text x="264.1" y="97.4">B</text>
<text x="264.1" y="122.8">R</text>
<text x="264.1" y="127.9">G</text>
<text x="10.3" y="135.9">C</text>
<text x="30.4" y="135.5">R</text>
<text x="109.1" y="135.5">R</text>
<text x="264.1" y="132.9">B</text>
<text x="285.3" y="135.9">C</text>
<text x="30.4" y="140.6">G</text>
<text x="109.1" y="140.6">G</text>
<text x="30.4" y="145.6">B</text>
<text x="109.1" y="145.6">B</text>
<text x="264.1" y="148.2">R</text>
<text x="264.1" y="153.3">G</text>
<text x="30.4" y="158.3">R</text>
<text x="109.1" y="158.3">R</text>
<text x="264.1" y="158.3">B</text>
<text x="30.4" y="163.4">G</text>
<text x="109.1" y="163.4">G</text>
<text x="30.4" y="168.5">B</text>
<text x="109.1" y="168.5">B</text>
<text x="10.3" y="185.9">D</text>
<text x="30.4" y="181.2">R</text>
<text x="109.1" y="181.2">R</text>
<text x="285.3" y="185.9">D</text>
<text x="30.4" y="186.3">G</text>
<text x="30.4" y="191.4">B</text>
<text x="109.1" y="186.3">G</text>
<text x="109.1" y="191.4">B</text>
<text x="35" y="199.9">1</text>
<text x="85" y="199.9">2</text>
<text x="135" y="199.9">3</text>
<text x="185" y="199.9">4</text>
<text x="235" y="199.9">5</text>
<text x="285" y="199.9">6</text>
</g>
<g font-size="1.8" fill="#0000c2">
<text x="63.3" y="17.1">Starter</text>
<text x="70.9" y="17.1">Motor</text>
<text x="139.2" y="17.1">Emergency</text>
<text x="150.5" y="17.1">Switches</text>
<text x="271.3" y="14.6">Joulemeter</text>
<text x="264.4" y="48.6">Vehicle</text>
<text x="272.3" y="48.6">Front</text>
<text x="278.4" y="48.6">Left</text>
<text x="50.7" y="71.7">Vehicle</text>
<text x="58.6" y="71.7">Windshield</text>
<text x="85.7" y="71.7">Motor</text>
<text x="92.1" y="71.7">Fuel</text>
<text x="97.2" y="71.7">Pump</text>
<text x="131.7" y="71.7">Brake</text>
<text x="138.2" y="71.7">Sensor</text>
<text x="189.9" y="84.7">Vehicle</text>
<text x="197.9" y="84.7">Horn</text>
<text x="263.2" y="108.3">Vehicle</text>
<text x="271.1" y="108.3">Front</text>
<text x="277.2" y="108.3">Right</text>
<text x="50" y="122.5">Vehicle</text>
<text x="58" y="122.5">Rear</text>
<text x="63.4" y="122.5">Left</text>
<text x="139.3" y="122.3">Vehicle</text>
<text x="147.2" y="122.3">Rear</text>
<text x="152.7" y="122.3">Right</text>
</g>
<g font-size="1.8" fill="#006464">
<text x="52.5" y="23.7">Starter_Motor_Switch_b</text>
<text x="61.7" y="21.2">J38</text>
<text x="96" y="23.7">J39</text>
<text x="106.3" y="23.7">External_Emergency_Switch</text>
<text x="116.9" y="21.2">SWT1</text>
<text x="140.4" y="23.7">J40</text>
<text x="244.6" y="21.2">Shell_Joulemeter</text>
<text x="250.3" y="18.6">JLM1</text>
<text x="31.7" y="27.5">K5</text>
<text x="88.6" y="26.3">Shell_Joulemeter_b</text>
<text x="128.1" y="26.3">External_Emergency_Switch_a</text>
<text x="26.6" y="30.1">Starter_Motor</text>
<text x="52.9" y="33.9">Starter_Motor_Relay_b</text>
<text x="59.6" y="35.3">2</text>
<text x="61.7" y="31.3">J43</text>
<text x="223.1" y="33.5" transform="rotate(-90 223.1 33.5)">J41</text>
<text x="225.7" y="37.5" transform="rotate(-90 225.7 37.5)">Fuse-box_b</text>
<text x="280.3" y="39.9" transform="rotate(-90 280.3 39.9)">Joulemeter_Conn</text>
<text x="56" y="45.3">Starter_Motor_b</text>
<text x="59.6" y="46.7">4</text>
<text x="61.7" y="42.8">J46</text>
<text x="81.1" y="46.6">External_Emergency_Switch_b</text>
<text x="93.5" y="44">J44</text>
<text x="106.5" y="45.3">Internal_Emergency_Switch</text>
<text x="116.9" y="42.8">SWT2</text>
<text x="128.3" y="46.6">Internal_Emergency_Switch_a</text>
<text x="140.4" y="44">J45</text>
<text x="278" y="43.5" transform="rotate(-90 278 43.5)">J42</text>
<text x="265.4" y="52.9">D1</text>
<text x="258.1" y="55.5">Front_Headlight_1</text>
<text x="230.4" y="72">Front_Headlight_L_a</text>
<text x="117.7" y="75.5">Break_Pressure_Sensor_a</text>
<text x="238.2" y="74.5">J47</text>
<text x="265.4" y="77.1">D2</text>
<text x="39.1" y="79.6" transform="rotate(-90 39.1 79.6)">+</text>
<text x="86.4" y="80.9">Fuel_Pump_b</text>
<text x="86.4" y="78.3">J48</text>
<text x="128" y="78.1">J49</text>
<text x="255.9" y="79.6">Front_Turn_Indicator_1</text>
<text x="44.5" y="84.7">M1</text>
<text x="44.5" y="87.2">Windshield_Wiper_Motor</text>
<text x="185.3" y="88.5">HNK1</text>
<text x="83.6" y="91.1" transform="rotate(-90 83.6 91.1)">+</text>
<text x="114.9" y="94.8" transform="rotate(-90 114.9 94.8)">SW1</text>
<text x="181.8" y="91">Vehicle_Horn</text>
<text x="34.5" y="98.7">J51</text>
<text x="90.2" y="96.1">M2</text>
<text x="90.2" y="98.7">Fuel_Pump</text>
<text x="120.7" y="101.2">Red_Break_conn_a</text>
<text x="127.7" y="98.7">J53</text>
<text x="229.5" y="96.1">Front_Turn_Indicator_L_a</text>
<text x="239.5" y="98.7">J50</text>
<text x="35.6" y="102.5">Windshield_Wiper_Motor_a</text>
<text x="116.9" y="104.4" transform="rotate(-90 116.9 104.4)">Break_Pressure_Sensor</text>
<text x="152.8" y="103.7">Vehicle_Horn_a</text>
<text x="158.2" y="106.3">J52</text>
<text x="265.4" y="112.6">D3</text>
<text x="255.9" y="115.2">Front_Turn_Indicator_2</text>
<text x="20.3" y="129.4">Red_Break_Light_1</text>
<text x="27.9" y="126.8">D4</text>
<text x="95.3" y="129.4">Red_Rear_Running_Light_2</text>
<text x="106.6" y="126.8">D5</text>
<text x="61" y="136.8">J55</text>
<text x="127" y="136.8">J56</text>
<text x="228.1" y="132.9">Front_Turn_Indicator_R_a</text>
<text x="238.2" y="135.5">J54</text>
<text x="61" y="139.3">Red_Break_Light_L_a</text>
<text x="127" y="139.3">Red_Rear_Running_Light_R_a</text>
<text x="258.1" y="140.6">Front_Headlight_2</text>
<text x="265.4" y="138">D6</text>
<text x="27.9" y="149.7">D7</text>
<text x="106.6" y="149.7">D8</text>
<text x="18.7" y="152.2">Rear_Turn_Indicator_1</text>
<text x="97.4" y="152.2">Rear_Turn_Indicator_2</text>
<text x="61" y="159.6">J58</text>
<text x="127" y="159.6">J59</text>
<text x="230.3" y="158.3">Front_Headlight_R_a</text>
<text x="238.2" y="160.9">J57</text>
<text x="61" y="162.2">Rear_Turn_Indicator_L_a</text>
<text x="127" y="162.2">Rear_Turn_Indicator_R_a</text>
<text x="27.9" y="172.6">D9</text>
<text x="106" y="172.6">D10</text>
<text x="16.5" y="175.1">Red_Rear_Running_Light_1</text>
<text x="99" y="175.1">Red_Break_Light_2</text>
<text x="61" y="185">Red_Rear_Running_Light_L_a</text>
<text x="61" y="182.5">J60</text>
<text x="127" y="185">Red_Break_Light_R_a</text>
<text x="127" y="182.5">J61</text>
</g>
<g font-size="1.8" fill="#a90000">
<text x="59.6" y="27.7">1</text>
<text x="59.6" y="25.1">2</text>
<text x="100.3" y="27.7">2</text>
<text x="114.9" y="27.7">1</text>
<text x="122.5" y="27.7">2</text>
<text x="138.4" y="27.7">2</text>
<text x="229.8" y="27.7">5</text>
<text x="229.8" y="25.1">6</text>
<text x="240.2" y="26.4">Vi+</text>
<text x="261.5" y="26.4">Vo+</text>
<text x="273" y="27.7">5</text>
<text x="273" y="25.1">6</text>
<text x="20.9" y="35.3">C</text>
<text x="44.4" y="35.3">VC</text>
<text x="100.3" y="30.2">1</text>
<text x="114.9" y="30.2">3</text>
<text x="122.5" y="30.2">4</text>
<text x="138.4" y="30.2">1</text>
<text x="229.8" y="35.3">2</text>
<text x="229.8" y="32.8">3</text>
<text x="229.8" y="30.2">4</text>
<text x="273" y="35.3">2</text>
<text x="273" y="32.8">3</text>
<text x="273" y="30.2">4</text>
<text x="59.6" y="37.8">1</text>
<text x="229.8" y="37.8">1</text>
<text x="240.2" y="36.6">Vi-</text>
<text x="261.5" y="36.6">Vo-</text>
<text x="273" y="37.8">1</text>
<text x="20.9" y="45.5">G</text>
<text x="45.1" y="48">V</text>
<text x="59.6" y="51.8">2</text>
<text x="59.6" y="49.3">3</text>
<text x="97.7" y="50.5">1</text>
<text x="97.7" y="48">2</text>
<text x="114.9" y="48">1</text>
<text x="114.9" y="50.5">3</text>
<text x="122.5" y="48">2</text>
<text x="122.5" y="50.5">4</text>
<text x="138.4" y="50.5">1</text>
<text x="138.4" y="48">2</text>
<text x="59.6" y="54.4">1</text>
<text x="242.5" y="60.7">1</text>
<text x="242.5" y="63.2">2</text>
<text x="242.5" y="65.8">3</text>
<text x="262.2" y="60.7">4</text>
<text x="262.2" y="65.8">3</text>
<text x="269.8" y="65.8">1</text>
<text x="242.5" y="68.3">4</text>
<text x="262.2" y="70.9">2</text>
<text x="41.4" y="79.4" transform="rotate(-90 41.4 79.4)">1</text>
<text x="79.8" y="82.6" transform="rotate(-90 79.8 82.6)">1</text>
<text x="82.3" y="82.6" transform="rotate(-90 82.3 82.6)">2</text>
<text x="125.7" y="79.8">1</text>
<text x="125.7" y="82.3">2</text>
<text x="41.4" y="89.6" transform="rotate(-90 41.4 89.6)">2</text>
<text x="243.8" y="84.8">1</text>
<text x="243.8" y="87.4">2</text>
<text x="243.8" y="89.9">3</text>
<text x="262.2" y="84.8">4</text>
<text x="262.2" y="89.9">3</text>
<text x="269.8" y="89.9">1</text>
<text x="85.8" y="90.9" transform="rotate(-90 85.8 90.9)">1</text>
<text x="243.8" y="92.5">4</text>
<text x="262.2" y="95">2</text>
<text x="40.4" y="96.6" transform="rotate(-90 40.4 96.6)">1</text>
<text x="42.9" y="96.6" transform="rotate(-90 42.9 96.6)">2</text>
<text x="85.8" y="101" transform="rotate(-90 85.8 101)">2</text>
<text x="162.5" y="100.1">1</text>
<text x="162.5" y="97.5">2</text>
<text x="177.7" y="97.5">1</text>
<text x="196.8" y="97.5">2</text>
<text x="125.7" y="105.2">1</text>
<text x="125.7" y="102.6">2</text>
<text x="242.5" y="120.4">1</text>
<text x="242.5" y="122.9">2</text>
<text x="242.5" y="125.5">3</text>
<text x="262.2" y="120.4">4</text>
<text x="262.2" y="125.5">3</text>
<text x="269.8" y="125.5">1</text>
<text x="242.5" y="128">4</text>
<text x="262.2" y="130.6">2</text>
<text x="32.3" y="133.1">4</text>
<text x="53.3" y="133.1">1</text>
<text x="53.3" y="135.6">2</text>
<text x="111.1" y="133.1">4</text>
<text x="119.3" y="133.1">1</text>
<text x="119.3" y="135.6">2</text>
<text x="24.7" y="138.2">1</text>
<text x="32.3" y="138.2">3</text>
<text x="32.3" y="143.3">2</text>
<text x="53.3" y="138.2">3</text>
<text x="53.3" y="140.7">4</text>
<text x="103.4" y="138.2">1</text>
<text x="111.1" y="138.2">3</text>
<text x="111.1" y="143.3">2</text>
<text x="119.3" y="138.2">3</text>
<text x="119.3" y="140.7">4</text>
<text x="242.5" y="145.8">1</text>
<text x="242.5" y="148.3">2</text>
<text x="262.2" y="145.8">4</text>
<text x="32.3" y="156">4</text>
<text x="53.3" y="156">1</text>
<text x="111.1" y="156">4</text>
<text x="119.3" y="156">1</text>
<text x="242.5" y="150.9">3</text>
<text x="242.5" y="153.4">4</text>
<text x="262.2" y="150.9">3</text>
<text x="262.2" y="156">2</text>
<text x="269.8" y="150.9">1</text>
<text x="24.7" y="161">1</text>
<text x="32.3" y="161">3</text>
<text x="53.3" y="158.5">2</text>
<text x="53.3" y="161">3</text>
<text x="103.4" y="161">1</text>
<text x="111.1" y="161">3</text>
<text x="119.3" y="158.5">2</text>
<text x="119.3" y="161">3</text>
<text x="32.3" y="166.1">2</text>
<text x="53.3" y="163.6">4</text>
<text x="111.1" y="166.1">2</text>
<text x="119.3" y="163.6">4</text>
<text x="32.3" y="178.8">4</text>
<text x="53.3" y="178.8">1</text>
<text x="111.1" y="178.8">4</text>
<text x="119.3" y="178.8">1</text>
<text x="24.7" y="183.9">1</text>
<text x="32.3" y="183.9">3</text>
<text x="53.3" y="181.4">2</text>
<text x="53.3" y="183.9">3</text>
<text x="103.4" y="183.9">1</text>
<text x="111.1" y="183.9">3</text>
<text x="119.3" y="181.4">2</text>
<text x="119.3" y="183.9">3</text>
<text x="32.3" y="189">2</text>
<text x="53.3" y="186.4">4</text>
<text x="111.1" y="189">2</text>
<text x="119.3" y="186.4">4</text>
</g>
</svg>
